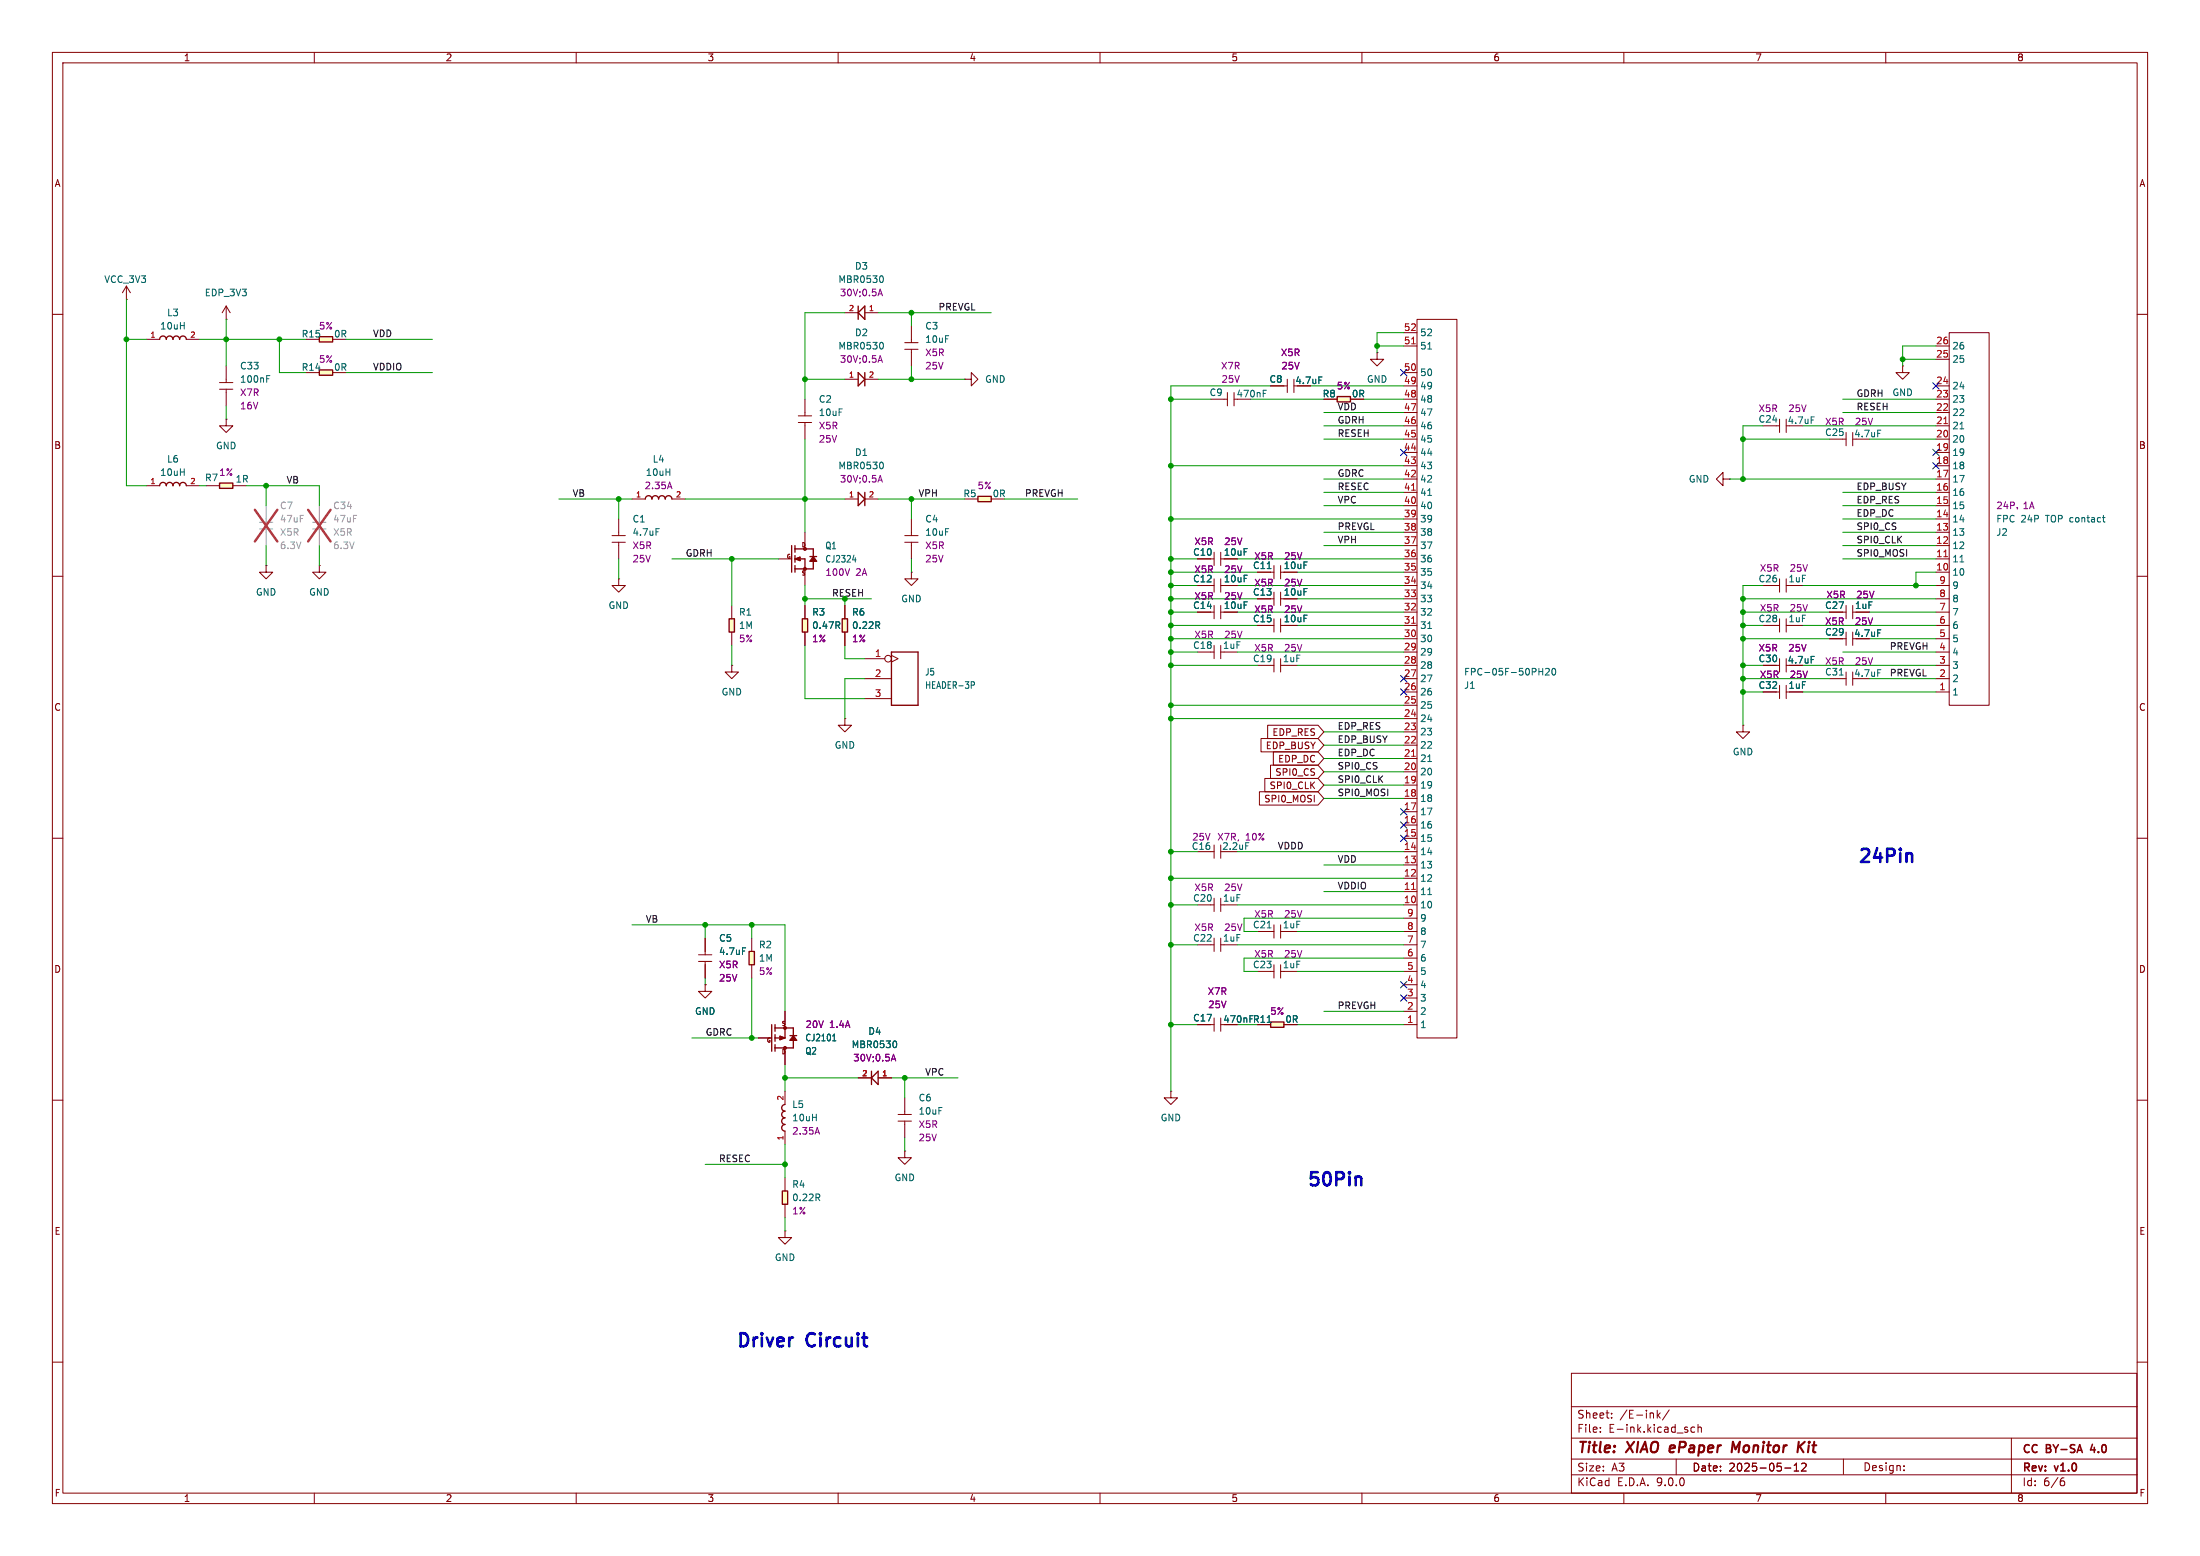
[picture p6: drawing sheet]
<svg xmlns="http://www.w3.org/2000/svg" width="420mm" height="297mm" viewBox="0 0 420 297" stroke-linecap="round" stroke-linejoin="round" font-family="sans-serif">
<g fill="none" stroke="#840000" stroke-width=".19">
<path d="M10 10h400v277h-400zM12 12h396v273h-396zM60 10v2M110 10v2M160 10v2M210 10v2M260 10v2M310 10v2M360 10v2M10 60h2M161.3 72.4h2.5M165.1 72.4h2.5"/>
<path d="M408 60h2M120.6 95.3h2.6M128.3 95.3h2.5M10 110h2M339.1 111.8h.6M339.7 110.5v2.5M341 110.5v2.5M408 110h2M242.6 127h.6M243.2 125.7v2.6M244.5 125.7v2.6M10 160h2"/>
<path d="M408 160h2M134.6 179.1v3.1M133.3 182.2h2.6M133.3 183.5h2.6M134.6 183.5v3.2M10 210h2M408 210h2M10 260h2M300 262.1h107.9v22.9h-107.9zM300 278.5h108M300 274.5h108M300 268.5h108"/>
<path d="M305.5 273.2v.2M305.5 272.5v.1M307.7 270.5v.2M307.7 269.8v.1M316.4 269.2v1.5M316.5 270.1l.4 .6M316.9 269.7l-.5 .6M318.7 269.1l-1.3 1.9M320 278.5v3M323.5 272.5l-.4-.1-.3 .3 .1 .6h.6M324.2 272.5l.2-.1 .3 .1 .1 .9M324.2 271.9v1.5"/>
<path d="M342.5 279.7l.4-.4v1.5M343.9 279.4l.6-.1 .2 .1 .1 .3-.9 1.1h.9M351.9 278.5v2.9M363.5 279.8v.1M384 274.5v4M384 278.5v6.5M408 260h2M60 285v2M110 285v2M160 285v2M210 285v2M260 285v2"/>
<path d="M300 281.5h108M310 285v2M340.7 280.2h1.2M342.5 280.8h.9M360 285v2M363.5 280.6v.1M393.6 282.7h.4l.2 .2-.1 .5-.5 .2M394 282.1l-.4 .1"/>
</g>
<path d="M318.9 276l-.2 .9 .3 .3M319.7 276.3l-.9 .2M332.2 275.2l-.9 1.4-.5-1.4-.2 2M343.6 276.1l.7 1.1M344.5 275.2l-1.2 1.1" fill="none" stroke="#840000" stroke-width=".4"/>
<path d="M399.5 275.7l-.4 1.1h.9" fill="none" stroke="#840000" stroke-width=".3"/>
<path d="M163.8 71.1l1.3 1.3-1.3 1.3zM165.1 71.1v2.6M123.2 95.3a.64 .64 0 0 1 .6-.7 .64 .64 0 0 1 .7 .7 .64 .64 0 0 1 .6-.7 .64 .64 0 0 1 .6 .7 .64 .64 0 0 1 .7-.7 .64 .64 0 0 1 .6 .7 .64 .64 0 0 1 .6-.7 .64 .64 0 0 1 .7 .7" fill="none" stroke="#840000" stroke-width=".25"/>
<path d="M168.3 65.3a.79 .79 0 0 1 0 1.3M141.7 180.9h.7" fill="none" stroke="#006464" stroke-width=".19"/>
<path d="M167.7 68.8h.6M168 67.9l.5 1.3M127.8 92l.5 1.3" fill="none" stroke="#840084" stroke-width=".19"/>
<path d="M143 181.6h1v2.6h-1z" fill="#ffffc2"/>
<path d="M143 181.6h1v2.6h-1z" fill="none" stroke="#840000" stroke-width=".25"/>
<path d="M143.5 179.1v2.5M143.5 184.2v2.5M171.4 214h2.6M171.4 212.7h2.6M172.7 209.6v3.1M172.7 214v3.2" fill="none" stroke="#840000" stroke-width=".19"/>
<path d="M242.6 195.1h2.5v1h-2.5z" fill="#ffffc2"/>
<g fill="none" stroke="#840000" stroke-width=".25">
<path d="M147.3 195.6v5.1M148 195.6v1.3M148 197.5v1.3M148 199.4v1.3M148 196.2h3.4v3.8h-3.4M148 198.1h1.5M148.9 197.8v.6M148.9 197.8l.6 .3M148.9 197.8l1 .3M149.4 198l-.5 .4M149.5 198.1l-.6 .3M149.9 198.1l-1 .3"/>
<path d="M149.9 196.2v1.9M150.8 197.7h1.3M151.4 197.7l.7 .9h-1.3zM151.4 198.1l-.3 .5M151.4 198.1l-.3 .3M151.4 198.1l.4 .5M151.4 198.1l.4 .3M242.6 195.1h2.5v1h-2.5zM149.9 210.8a.64 .64 0 0 0-.7 .7 .64 .64 0 0 0 .7 .6 .64 .64 0 0 0-.7 .6 .64 .64 0 0 0 .7 .7 .64 .64 0 0 0-.7 .6 .64 .64 0 0 0 .7 .6 .63 .63 0 0 0-.7 .7 .63 .63 0 0 0 .7 .6M166.4 205.7l1.2-1.2v2.5zM166.4 204.5v2.5"/>
<circle cx="149.9" cy="196.2" r=".25"/>
<circle cx="149.9" cy="200" r=".25"/>
</g>
<path d="M374.2 81.9h.7M401.4 98.8h.5M401.6 99.6h.3M241.9 108.5h.7M374.2 107.3h.7M159 198.7h.6M159.1 197.7l.2-.3v1.3M170.9 198.7a.79 .79 0 0 1 0 1.3M241.9 195.1h.7" fill="none" stroke="#006464" stroke-width=".19"/>
<g fill="none" stroke="#840000" stroke-width=".19">
<path d="M369.6 78.7h2.5M369.6 76.2h2.5M369.6 73.7h2.5M369.6 68.6h2.5M369.6 66h2.5M372.1 63.5h7.6v71.1h-7.6zM328.9 91.4v-1.2l-1.2 1.2 1.2 1.3v-1.3h1.3M330.2 91.4h.1M369.6 99.1h2.5M369.6 96.5h2.5M369.6 94h2.5M369.6 91.4h2.5"/>
<path d="M369.6 88.9h2.5M369.6 86.4h2.5M369.6 83.8h2.5M369.6 81.3h2.5M231.1 111.8h.7M231.1 106.7h.7M231.1 116.8h.7M231.8 105.4v2.6M231.8 110.5v2.5M231.8 115.6v2.5M233 105.4v2.6M233 110.5v2.5"/>
<path d="M233 115.6v2.5M233 111.8h.7M233 106.7h.7M233 116.8h.7M242.6 109.2h.6M242.6 119.4h.6M242.6 114.3h.6M243.2 108v2.5M243.2 113v2.6M243.2 118.1v2.6M244.5 108v2.5M244.5 113v2.6"/>
<path d="M244.5 118.1v2.6M244.5 109.2h.6M244.5 119.4h.6M244.5 114.3h.6M369.6 111.8h2.5M369.6 109.2h2.5M369.6 106.7h2.5M369.6 119.4h2.5M369.6 116.8h2.5M369.6 114.3h2.5M369.6 104.1h2.5M369.6 101.6h2.5"/>
<path d="M369.6 132.1h2.5M369.6 129.5h2.5M369.6 127h2.5M369.6 124.5h2.5M369.6 121.9h2.5M231.1 172.7h.7M231.8 171.5v2.5M231.8 179.1v2.5M233 171.5v2.5M233 179.1v2.5M134.6 188v1.2h1.3l-1.3 1.3-1.3-1.3h1.3M134.6 188h.1"/>
<path d="M144.8 198.1h2.5M149.5 198.1h.4M149.9 193v2.6M231.1 195.6h.7M231.1 180.3h.7M231.8 194.3v2.6M233 194.3v2.6M149.9 200v3.2M149.9 208.3v2.5M149.9 215.9v2.5M163.8 205.7h2.6M167.6 205.7h2.6"/>
<path d="M172.7 219.7v1.3h1.3l-1.3 1.2-1.3-1.2h1.3M172.7 219.7h.1M223.5 208.3v1.3h1.3l-1.3 1.2-1.3-1.2h1.3M223.5 208.3h.1M149.9 234.9v1.3h1.2l-1.2 1.3-1.3-1.3h1.3M149.9 234.9h.1"/>
</g>
<path d="M371.1 80.9h.7M371.1 106.3h.7" fill="none" stroke="#a90000" stroke-width=".19"/>
<g fill="none" stroke="#840084" stroke-width=".19">
<path d="M381.4 96l.4-.2 .3 .4-.8 .9h.8M382.9 95.8l-.3 .9h.7M383.2 96.3v.8M383.8 96.5l.6-.1 .2-.1-.1-.3-.7-.2v1.3M385.1 96.9h.1M385.1 96.9v.1M385.2 96.9l-.1 .3M385.2 96.9l-.1 .1M386.4 97.1h.7M386.4 96.2l.3-.4v1.3M387.5 97.1l.4-1.3 .4 1.3M387.6 96.7h.6"/>
<path d="M156 215.2l.4 1.3M170.3 202.1h.6M170.6 201.2l.4 1.3"/>
</g>
<path d="M149.4 227.3h1v2.6h-1z" fill="#ffffc2"/>
<path d="M163.8 58.4v2.6M165.1 58.4v2.6l-1.3-1.3zM170.2 124.5h5.1v10.1h-5.1zM149.4 227.3h1v2.6h-1z" fill="none" stroke="#840000" stroke-width=".25"/>
<g fill="none" stroke="#840000" stroke-width=".19">
<path d="M161.3 59.7h2.5M165.1 59.7h2.5M152.4 79.4h2.5M153.7 76.2v3.2M363.2 69.9v1.2h1.3l-1.3 1.3-1.3-1.3h1.3M363.2 69.9h.1M152.4 80.6h2.5M153.7 80.6v3.2M174 99.1v3.1M339.1 81.3h.6M339.7 80v2.6M341 80v2.6"/>
<path d="M351.8 83.8h.6M352.4 82.6v2.5M353.7 82.6v2.5M172.7 103.5h2.6M172.7 102.2h2.6M174 103.5v3.2M165.1 125.7h3.8M165.1 129.5h5.1M165.1 133.4h5.1M170.2 125.1l1.2 .6-1.2 .7M231.1 162.6h.7M231.8 161.3v2.5"/>
<path d="M233 161.3v2.5M242.6 177.8h.6M243.2 176.5v2.6M244.5 176.5v2.6M242.6 185.4h.6M243.2 184.2v2.5M244.5 184.2v2.5M149.9 224.8v2.5M149.9 229.9v2.5"/>
<circle cx="169.5" cy="125.7" r=".63"/>
</g>
<path d="M168.3 52.6a.79 .79 0 0 1 0 1.3M345.8 79.6h.6M358.5 82.1h.6M185.4 130.1h.4l.2 .3-.1 .3-.5 .1M241.9 177.1h.7M156.1 228.6l.4 .6M156.4 228l.1 .2-.1 .3" fill="none" stroke="#006464" stroke-width=".19"/>
<path d="M167.7 56.1h.6M168 55.2l.5 1.3" fill="none" stroke="#840084" stroke-width=".19"/>
<path d="M160.8 118.1h1v2.6h-1z" fill="#ffffc2"/>
<path d="M160.8 118.1h1v2.6h-1z" fill="none" stroke="#840000" stroke-width=".25"/>
<path d="M118.1 99.1v3.1M116.8 102.2h2.6M116.8 103.5h2.6M118.1 110.5v1.3h1.3l-1.3 1.2-1.3-1.2h1.3M118.1 110.5h.1M118.1 103.5v3.2M161.3 115.6v2.5M161.3 120.7v2.5" fill="none" stroke="#840000" stroke-width=".19"/>
<path d="M125.2 100.9h.6M167.5 119.4l.4 .6M167.8 118.7l.1 .2-.1 .4" fill="none" stroke="#006464" stroke-width=".19"/>
<path d="M153.2 118.1h1v2.6h-1z" fill="#ffffc2"/>
<path d="M153.2 118.1h1v2.6h-1z" fill="none" stroke="#840000" stroke-width=".25"/>
<path d="M153.7 115.6v2.5M139.7 127v1.3h1.3l-1.3 1.2-1.3-1.2h1.3M139.7 127h.1M153.7 120.7v2.5" fill="none" stroke="#840000" stroke-width=".19"/>
<path d="M159.9 119.4l.4 .6M160.2 118.7l.1 .2-.1 .4" fill="none" stroke="#006464" stroke-width=".19"/>
<path d="M139.2 118.1h1v2.6h-1z" fill="#ffffc2"/>
<g fill="none" stroke="#840000" stroke-width=".25">
<path d="M139.2 118.1h1v2.6h-1zM151.1 104.1v5.1M151.8 104.1v1.3M151.8 106v1.3M151.8 108v1.2M151.8 104.8h3.5v3.8h-3.5M152.1 106.7l.6 .3M152.1 106.7h1.6v1.9M152.3 106.6l.4 .4M152.7 106.4l-.9 .3 .9 .3M152.7 106.4l-.6 .3M152.7 106.4v.6"/>
<path d="M154.6 106.2h1.3M155.3 106.2l.6 .9h-1.3zM155.3 106.7l-.4 .3M155.3 106.7l-.4 .4M155.3 106.7l.3 .3M155.3 106.7l.3 .4"/>
<circle cx="153.7" cy="108.6" r=".25"/>
</g>
<path d="M139.7 115.6v2.5M148.6 106.7h2.5M153.7 101.6v2.5M153.7 108.6v3.2M174 109.2v1.3h1.3l-1.3 1.3-1.3-1.3h1.3M174 109.2h.1M139.7 120.7v2.5M161.3 137.2v1.2h1.3l-1.3 1.3-1.3-1.3h1.3M161.3 137.2h.1" fill="none" stroke="#840000" stroke-width=".19"/>
<path d="M162.8 106.9h.6M163.3 106.4v.9" fill="none" stroke="#006464" stroke-width=".19"/>
<path d="M186.7 94.7h2.5v1.1h-2.5z" fill="#ffffc2"/>
<path d="M186.7 94.7h2.5v1.1h-2.5z" fill="none" stroke="#840000" stroke-width=".25"/>
<path d="M184.1 95.3h2.6M351.8 129.5h.6M351.8 121.9h.6M352.4 120.7v2.5M352.4 128.3v2.5M353.7 120.7v2.5M353.7 128.3v2.5" fill="none" stroke="#840000" stroke-width=".19"/>
<path d="M351.1 128.8h.8M358.5 127.8h.6M358.5 120.2h.6" fill="none" stroke="#006464" stroke-width=".19"/>
<path d="M61 70.6h2.5v1h-2.5z" fill="#ffffc2"/>
<path d="M61 70.6h2.5v1h-2.5z" fill="none" stroke="#840000" stroke-width=".25"/>
<path d="M61 64.3h2.5v1h-2.5z" fill="#ffffc2"/>
<path d="M30.5 64.8a.64 .64 0 0 1 .6-.7 .64 .64 0 0 1 .6 .7 .64 .64 0 0 1 .7-.7 .64 .64 0 0 1 .6 .7 .64 .64 0 0 1 .7-.7 .64 .64 0 0 1 .6 .7 .64 .64 0 0 1 .6-.7 .64 .64 0 0 1 .7 .7M61 64.3h2.5v1h-2.5z" fill="none" stroke="#840000" stroke-width=".25"/>
<path d="M24.1 57.2h.1M24.1 54.6l-.7 1.3M24.1 54.6l.8 1.3M24.1 54.6v2.6M43.2 58.4l-.8 1.3M43.2 58.4l.7 1.3M43.2 58.4v2.6M27.9 64.8h2.6M35.6 64.8h2.5M43.2 61h.1M332.7 138.4v1.3h1.3l-1.3 1.3-1.2-1.3h1.2M332.7 138.4h.1" fill="none" stroke="#840000" stroke-width=".19"/>
<path d="M41.9 92.2h2.5v1h-2.5z" fill="#ffffc2"/>
<path d="M41.9 92.2h2.5v1h-2.5z" fill="none" stroke="#840000" stroke-width=".25"/>
<path d="M242.6 73.7h3.1M245.7 72.4v2.5M247 72.4v2.5M262.9 67.3v1.3h1.3l-1.3 1.3-1.3-1.3h1.3M262.9 67.3h.1M39.4 92.7h2.5M339.1 127h.6M339.7 125.7v2.6M341 125.7v2.6" fill="none" stroke="#840000" stroke-width=".19"/>
<path d="M251.8 72h.6M345.8 125.3h.6" fill="none" stroke="#006464" stroke-width=".19"/>
<path d="M255.3 75.7h2.5v1h-2.5z" fill="#ffffc2"/>
<path d="M255.3 75.7h2.5v1h-2.5zM30.5 92.7a.64 .64 0 0 1 .6-.6 .64 .64 0 0 1 .6 .6 .64 .64 0 0 1 .7-.6 .64 .64 0 0 1 .6 .6 .64 .64 0 0 1 .7-.6 .64 .64 0 0 1 .6 .6 .64 .64 0 0 1 .6-.6 .64 .64 0 0 1 .7 .6M163.8 94l1.3 1.3-1.3 1.2zM165.1 94v2.5" fill="none" stroke="#840000" stroke-width=".25"/>
<g fill="none" stroke="#840000" stroke-width=".19">
<path d="M41.9 73h2.5M41.9 74.3h2.5M43.2 69.9v3.1M43.2 74.3v3.2M172.7 66.7h2.6M172.7 65.4h2.6M174 62.2v3.2M174 66.7v3.2M184.1 72.4h1.3v-1.3l1.3 1.3-1.3 1.3v-1.3M184.1 72.4h.1M231.1 76.2h3.2M234.3 74.9v2.6"/>
<path d="M235.6 74.9v2.6M242.6 73.7h2.5M252.7 76.2h2.6M268 76.2h2.5M268 78.7h2.5M268 73.7h2.5M268 71.1h2.5M268 66h2.5M268 63.5h2.5M270.5 61h7.6v137.1h-7.6zM27.9 92.7h2.6M35.6 92.7h2.5"/>
<path d="M43.2 80v1.3h1.2l-1.2 1.3-1.3-1.3h1.3M43.2 80h.1M161.3 95.3h2.5M165.1 95.3h2.5M268 99.1h2.5M268 96.5h2.5M268 94h2.5M268 91.4h2.5M268 88.9h2.5M268 86.4h2.5M268 83.8h2.5M268 81.3h2.5"/>
<path d="M50.8 108v1.2h1.3l-1.3 1.3-1.3-1.3h1.3M50.8 108h.1M61 108v1.2h1.2l-1.2 1.3-1.3-1.3h1.3M61 108h.1M153.7 115.6v2.5M161.3 115.6v2.5M268 119.4h2.5M268 116.8h2.5M268 114.3h2.5M268 111.8h2.5M268 109.2h2.5M268 106.7h2.5"/>
<path d="M268 104.1h2.5M268 101.6h2.5M339.1 119.4h.6M339.7 118.1v2.6M341 118.1v2.6M351.8 116.8h.6M352.4 115.6v2.5M353.7 115.6v2.5M153.7 120.7v2.5M161.3 120.7v2.5M231.1 124.5h.7M231.8 123.2v2.5"/>
<path d="M233 123.2v2.5M242 138.4h9.6l1.1 1.3-1.1 1.3h-9.6zM268 132.1h2.5M268 139.7h2.5M268 137.2h2.5M268 134.6h2.5M268 129.5h2.5M268 127h2.5M268 124.5h2.5M268 121.9h2.5M339.1 132.1h.6M339.7 130.8v2.6"/>
<path d="M341 130.8v2.6M240.4 151.1h11.2l1.1 1.3-1.1 1.3h-11.2zM240.7 141h10.9l1.1 1.2-1.1 1.3h-10.9zM241.5 148.6h10.1l1.1 1.3-1.1 1.2h-10.1zM242.5 146h9.1l1.1 1.3-1.1 1.3h-9.1zM243.1 143.5h8.5l1.1 1.3-1.1 1.3h-8.5zM268 157.5h2.5M268 154.9h2.5M268 152.4h2.5M268 149.9h2.5M268 147.3h2.5M268 144.8h2.5"/>
<path d="M268 142.2h2.5M134.6 179.1v2.5M268 177.8h2.5M268 175.3h2.5M268 172.7h2.5M268 170.2h2.5M268 167.6h2.5M268 165.1h2.5M268 162.6h2.5M268 160h2.5M134.6 188h.1M134.6 184.2v2.5"/>
<path d="M144.8 198.1h2.5M149.9 193v2.6M268 195.6h2.5M268 193h2.5M268 190.5h2.5M268 188h2.5M268 185.4h2.5M268 182.9h2.5M268 180.3h2.5M149.9 200.7v2.5M163.8 205.7h2.6M167.6 205.7h2.6"/>
</g>
<g fill="none" stroke="#006464" stroke-width=".19">
<path d="M50.9 72.3h.4M50.9 71.7h.6M241.2 75.1h.4M241.2 74.5h.6M251.8 72h.6M272.6 66.6h.7M168.3 88.2a.79 .79 0 0 1 0 1.3M272.6 94.6h.7M159.9 119.4l.4 .6M160.2 118.7l.1 .2-.1 .4M167.5 119.4l.4 .6M167.8 118.7l.1 .2-.1 .4"/>
<path d="M241.9 108.5h.7M272.6 120h.7M293.8 128.2h.7M294.5 127.6v1.2M295.1 127.7l.4-.1 .3 .3-.8 .9h.8M296.4 127.6h.2a.68 .68 0 0 1 .4 .6 .68 .68 0 0 1-.4 .6 .84 .84 0 0 1-.2-1.2zM345.8 125.3h.6M358.5 120.2h.6M272.6 145.4h.7M272.6 170.8h.7M141.7 180.9h.7M159 198.7h.6"/>
<path d="M159.1 197.7l.2-.3v1.3M170.9 198.7a.79 .79 0 0 1 0 1.3M241.9 195.1h.7"/>
</g>
<path d="M269.5 65.6h.7M269.5 93.6h.7M269.5 119h.7M269.5 144.4h.7M269.5 169.8h.7" fill="none" stroke="#a90000" stroke-width=".19"/>
<path d="M49.5 99.7h2.6M50.8 96.5v3.2M59.7 99.7h2.5M61 96.5v3.2M49.5 101h2.6M50.8 101v3.1M59.7 101h2.5M61 101v3.1" fill="none" stroke="#a1a1a1" stroke-width=".19"/>
<path d="M48.7 97.3l4.2 6.1M52.9 97.3l-4.2 6.1M58.8 97.3l4.3 6.1M63.1 97.3l-4.3 6.1" fill="none" stroke="#e12e31" stroke-width=".46"/>
<path d="M167.7 91.7h.6M168 90.7l.5 1.3M170.3 202.1h.6M170.6 201.2l.4 1.3" fill="none" stroke="#840084" stroke-width=".19"/>
<g fill="none" stroke="#009600" stroke-width=".19">
<path d="M24.1 57.2v35.5h3.8M161.3 59.7h-7.6v16.5M167.6 59.7h21.6M174 59.7v2.5M24.1 64.8h3.8M38.1 64.8h20.3M43.2 61v8.9M43.2 77.5v2.5M53.3 64.8v6.3h5.1M66 64.8h16.5M66 71.1h16.5M153.7 72.4h7.6"/>
<path d="M167.6 72.4h16.5M174 69.9v2.5M223.5 76.2h7.6M238.8 76.2h13.9M242.6 73.7h-19.1v134.6M250.2 73.7h17.8M252.7 78.7h15.3M260.3 76.2h7.7M262.9 66h5.1M268 63.5h-5.1v3.8M351.8 78.7h17.8M351.8 76.2h17.8"/>
<path d="M363.2 68.6h6.4M369.6 66h-6.4v3.9M38.1 92.7h1.3M47 92.7h14v3.8M50.8 92.7v3.8M106.7 95.3h13.9M118.1 95.3v3.8M130.8 95.3h30.5M153.7 83.8v17.8M167.6 95.3h16.5M174 95.3v3.8M191.8 95.3h13.9"/>
<path d="M223.5 99.1h44.5M223.5 88.9h44.5M252.7 83.8h15.3M252.7 91.4h15.3M252.7 94h15.3M252.7 96.5h15.3M252.7 81.3h15.3M330.2 91.4h39.4M332.7 83.8h16.5M336.5 81.3h-3.8v10.1M344.2 81.3h25.4M351.8 99.1h17.8"/>
<path d="M351.8 94h17.8M351.8 96.5h17.8M356.9 83.8h12.7M50.8 104.1v3.9M61 104.1v3.9M118.1 106.7v3.8M128.3 106.7h20.3M139.7 106.7v8.9M153.7 114.3h12.7M153.7 111.8v3.8M161.3 114.3v1.3M174 106.7v2.5"/>
<path d="M223.5 111.8h5.1M223.5 119.4h16.5M223.5 116.8h5.1M223.5 114.3h16.5M223.5 106.7h5.1M223.5 109.2h16.5M236.2 111.8h31.8M236.2 116.8h31.8M236.2 106.7h31.8M247.6 119.4h20.4M247.6 114.3h20.4M247.6 109.2h20.4"/>
<path d="M252.7 101.6h15.3M252.7 104.1h15.3M332.7 119.4h3.8M332.7 116.8h16.5M332.7 114.3h36.9M336.5 111.8h-3.8v26.6M344.2 111.8h25.4M344.2 119.4h25.4M351.8 106.7h17.8M351.8 101.6h17.8M351.8 104.1h17.8M356.9 116.8h12.7"/>
<path d="M369.6 109.2h-3.8v2.6M139.7 123.2v3.8M153.7 123.2v10.2h11.4M161.3 123.2v2.5h3.8M165.1 129.5h-3.8v7.7M223.5 127h16.5M223.5 124.5h5.1M223.5 121.9h44.5M223.5 137.2h44.5M223.5 134.6h44.5M236.2 124.5h31.8M247.6 127h20.4"/>
<path d="M252.7 139.7h15.3M332.7 127h3.8M332.7 129.5h16.5M332.7 132.1h3.8M332.7 121.9h16.5M344.2 127h25.4M344.2 132.1h25.4M351.8 124.5h17.8M356.9 129.5h12.7M356.9 121.9h12.7M252.7 144.8h15.3M252.7 142.2h15.3"/>
<path d="M252.7 147.3h15.3M252.7 149.9h15.3M252.7 152.4h15.3M120.6 176.5h29.3v16.5M134.6 176.5v2.6M143.5 176.5v2.6M223.5 172.7h5.1M223.5 167.6h44.5M223.5 162.6h5.1M236.2 172.7h31.8M236.2 162.6h31.8M247.6 177.8h20.4"/>
<path d="M252.7 170.2h15.3M252.7 165.1h15.3M268 175.3h-30.5v2.5h2.5M132.1 198.1h12.7M134.6 186.7v1.3M143.5 186.7v11.4M223.5 195.6h5.1M223.5 180.3h5.1M236.2 195.6h3.8M236.2 180.3h31.8M247.6 195.6h20.4M247.6 185.4h20.4"/>
<path d="M252.7 193h15.3M268 182.9h-30.5v2.5h2.5M149.9 203.2v5.1M149.9 218.4v6.4M149.9 205.7h13.9M170.2 205.7h12.7M172.7 205.7v3.9M172.7 217.2v2.5M134.6 222.2h15.3M149.9 232.4v2.5"/>
</g>
<g fill="none" stroke="#000084" stroke-width=".19">
<path d="M267.4 70.5l1.2 1.2M268.6 70.5l-1.2 1.2M369 73.1l1.2 1.2M370.2 73.1l-1.2 1.2M267.4 85.8l1.2 1.2M268.6 85.8l-1.2 1.2M369 85.8l1.2 1.2M369 88.3l1.2 1.2M370.2 88.3l-1.2 1.2M370.2 85.8l-1.2 1.2M267.4 128.9l1.2 1.2M267.4 131.5l1.2 1.2"/>
<path d="M268.6 128.9l-1.2 1.2M268.6 131.5l-1.2 1.2M267.4 159.4l1.2 1.2M267.4 156.9l1.2 1.2M267.4 154.3l1.2 1.2M268.6 159.4l-1.2 1.2M268.6 156.9l-1.2 1.2M268.6 154.3l-1.2 1.2M267.4 187.4l1.2 1.2M267.4 189.9l1.2 1.2M268.6 187.4l-1.2 1.2M268.6 189.9l-1.2 1.2"/>
</g>
<path d="M364.7 162.9l.3 .3v1.3M259.5 224.6l.4 .3v1.3" fill="none" stroke="#0000c2" stroke-width=".5"/>
<g fill="#009600" stroke="#009600" stroke-width=".19">
<circle cx="223.5" cy="195.6" r=".46"/>
<circle cx="223.5" cy="172.7" r=".46"/>
<circle cx="223.5" cy="180.3" r=".46"/>
<circle cx="332.7" cy="116.8" r=".46"/>
<circle cx="332.7" cy="114.3" r=".46"/>
<circle cx="332.7" cy="121.9" r=".46"/>
<circle cx="332.7" cy="127" r=".46"/>
<circle cx="332.7" cy="119.4" r=".46"/>
<circle cx="332.7" cy="129.5" r=".46"/>
<circle cx="332.7" cy="132.1" r=".46"/>
<circle cx="223.5" cy="127" r=".46"/>
<circle cx="223.5" cy="124.5" r=".46"/>
<circle cx="223.5" cy="119.4" r=".46"/>
<circle cx="223.5" cy="116.8" r=".46"/>
<circle cx="223.5" cy="111.8" r=".46"/>
<circle cx="223.5" cy="114.3" r=".46"/>
<circle cx="223.5" cy="109.2" r=".46"/>
<circle cx="262.9" cy="66" r=".46"/>
<circle cx="365.8" cy="111.8" r=".46"/>
<circle cx="363.2" cy="68.6" r=".46"/>
<circle cx="332.7" cy="91.4" r=".46"/>
<circle cx="332.7" cy="83.8" r=".46"/>
<circle cx="223.5" cy="121.9" r=".46"/>
<circle cx="223.5" cy="137.2" r=".46"/>
<circle cx="223.5" cy="134.6" r=".46"/>
<circle cx="223.5" cy="167.6" r=".46"/>
<circle cx="223.5" cy="162.6" r=".46"/>
<circle cx="149.9" cy="222.2" r=".46"/>
<circle cx="172.7" cy="205.7" r=".46"/>
<circle cx="149.9" cy="205.7" r=".46"/>
<circle cx="134.6" cy="176.5" r=".46"/>
<circle cx="143.5" cy="198.1" r=".46"/>
<circle cx="143.5" cy="176.5" r=".46"/>
<circle cx="118.1" cy="95.3" r=".46"/>
<circle cx="153.7" cy="72.4" r=".46"/>
<circle cx="174" cy="95.3" r=".46"/>
<circle cx="153.7" cy="95.3" r=".46"/>
<circle cx="174" cy="72.4" r=".46"/>
<circle cx="174" cy="59.7" r=".46"/>
<circle cx="53.3" cy="64.8" r=".46"/>
<circle cx="43.2" cy="64.8" r=".46"/>
<circle cx="24.1" cy="64.8" r=".46"/>
<circle cx="50.8" cy="92.7" r=".46"/>
<circle cx="223.5" cy="99.1" r=".46"/>
<circle cx="223.5" cy="76.2" r=".46"/>
<circle cx="223.5" cy="88.9" r=".46"/>
<circle cx="223.5" cy="106.7" r=".46"/>
<circle cx="153.7" cy="114.3" r=".46"/>
<circle cx="139.7" cy="106.7" r=".46"/>
<circle cx="161.3" cy="114.3" r=".46"/>
</g>
<g font-size="3.5" fill="#0000c2">
<text x="354.6" y="164.9">24Pin</text>
<text x="249.4" y="226.6">50Pin</text>
<text x="140.5" y="257.3">Driver</text>
<text x="154.2" y="257.3">Circuit</text>
</g>
<g font-size="2.8" fill="#840000">
<text x="301" y="277.9">Title:</text>
<text x="310.6" y="277.9">XIAO</text>
<text x="319.6" y="277.9">ePaper</text>
<text x="332.2" y="277.9">Monitor</text>
<text x="345.6" y="277.9">Kit</text>
</g>
<g font-size="2.1" fill="#840000">
<text x="301" y="273.7">File:</text>
<text x="301" y="271">Sheet:</text>
<text x="307.1" y="273.7">E-ink.kicad_sch</text>
<text x="309.2" y="271">/E-ink/</text>
<text x="301" y="281.1">Size:</text>
<text x="307.6" y="281.1">A3</text>
<text x="323" y="281.1">Date:</text>
<text x="330" y="281.1">2025-05-12</text>
<text x="355.6" y="281">Design:</text>
<text x="386" y="277.8">CC</text>
<text x="386" y="281.3">Rev:</text>
<text x="390.7" y="277.8">BY-SA</text>
<text x="392.4" y="281.3">v1.0</text>
<text x="399.8" y="277.8">4.0</text>
<text x="301" y="283.9">KiCad</text>
<text x="308.7" y="283.9">E.D.A.</text>
<text x="316.3" y="283.9">9.0.0</text>
<text x="386" y="283.9">Id:</text>
<text x="390.1" y="283.9">6/6</text>
</g>
<g font-size="1.8" fill="#840000">
<text x="35" y="11.9">1</text>
<text x="85" y="11.9">2</text>
<text x="135" y="11.9">3</text>
<text x="185" y="11.9">4</text>
<text x="235" y="11.9">5</text>
<text x="285" y="11.9">6</text>
<text x="335" y="11.9">7</text>
<text x="385" y="11.9">8</text>
<text x="10.3" y="35.9">A</text>
<text x="408.3" y="35.9">A</text>
<text x="247.2" y="73.5">4.7uF</text>
<text x="258" y="76">0R</text>
<text x="10.3" y="85.9">B</text>
<text x="408.2" y="85.9">B</text>
<text x="227.7" y="106.3">C10</text>
<text x="233.5" y="106.3">10uF</text>
<text x="227.7" y="111.4">C12</text>
<text x="233.5" y="111.4">10uF</text>
<text x="239.1" y="108.8">C11</text>
<text x="239.1" y="113.9">C13</text>
<text x="245" y="108.8">10uF</text>
<text x="245" y="113.9">10uF</text>
<text x="227.7" y="116.4">C14</text>
<text x="233.5" y="116.4">10uF</text>
<text x="239.1" y="119">C15</text>
<text x="245" y="119">10uF</text>
<text x="348.3" y="116.4">C27</text>
<text x="354" y="116.4">1uF</text>
<text x="348.3" y="121.5">C29</text>
<text x="353.9" y="121.8">4.7uF</text>
<text x="335.6" y="126.6">C30</text>
<text x="335.6" y="131.7">C32</text>
<text x="341.2" y="126.8">4.7uF</text>
<text x="341.3" y="131.7">1uF</text>
<text x="10.3" y="135.9">C</text>
<text x="408.2" y="135.9">C</text>
<text x="241.5" y="143.2">EDP_BUSY</text>
<text x="242.8" y="140.7">EDP_RES</text>
<text x="243.4" y="148.3">SPI0_CS</text>
<text x="243.9" y="145.7">EDP_DC</text>
<text x="241.2" y="153.4">SPI0_MOSI</text>
<text x="242.3" y="150.8">SPI0_CLK</text>
<text x="10.3" y="185.9">D</text>
<text x="408.2" y="185.9">D</text>
<text x="227.7" y="195.2">C17</text>
<text x="233.4" y="195.4">470nF R11</text>
<text x="245.3" y="195.4">0R</text>
<text x="10.3" y="235.9">E</text>
<text x="408.3" y="235.9">E</text>
<text x="10.3" y="285.9">F</text>
<text x="35" y="286.9">1</text>
<text x="85" y="286.9">2</text>
<text x="135" y="286.9">3</text>
<text x="185" y="286.9">4</text>
<text x="235" y="286.9">5</text>
<text x="285" y="286.9">6</text>
<text x="335" y="286.9">7</text>
<text x="385" y="286.9">8</text>
<text x="408.3" y="285.9">F</text>
</g>
<g font-size="1.8" fill="#006464">
<text x="163.1" y="51.7">D3</text>
<text x="19.8" y="54.2">VCC_3V3</text>
<text x="39" y="56.7">EDP_3V3</text>
<text x="159.9" y="54.2">MBR0530</text>
<text x="30.5" y="63.1">10uH</text>
<text x="31.8" y="60.6">L3</text>
<text x="57.5" y="64.6">R15</text>
<text x="163.1" y="64.4">D2</text>
<text x="176.5" y="63.1">C3</text>
<text x="176.5" y="65.6">10uF</text>
<text x="271" y="64.4">52</text>
<text x="45.7" y="70.7">C33</text>
<text x="57.5" y="71">R14</text>
<text x="159.9" y="66.9">MBR0530</text>
<text x="271" y="72">50</text>
<text x="271" y="66.9">51</text>
<text x="372.6" y="69.4">25</text>
<text x="372.6" y="66.9">26</text>
<text x="45.7" y="73.3">100nF</text>
<text x="156.2" y="77.1">C2</text>
<text x="188" y="73.3">GND</text>
<text x="230.8" y="75.8">C9</text>
<text x="236" y="76">470nF</text>
<text x="242.2" y="73.3">C8</text>
<text x="252.4" y="76">R8</text>
<text x="260.9" y="73.3">GND</text>
<text x="271" y="77.1">48</text>
<text x="271" y="74.5">49</text>
<text x="361.2" y="75.8">GND</text>
<text x="372.6" y="77.1">23</text>
<text x="372.6" y="74.5">24</text>
<text x="156.2" y="79.6">10uF</text>
<text x="271" y="82.1">46</text>
<text x="271" y="79.6">47</text>
<text x="335.6" y="80.9">C24</text>
<text x="341.2" y="81.1">4.7uF</text>
<text x="348.3" y="83.4">C25</text>
<text x="353.9" y="83.7">4.7uF</text>
<text x="372.6" y="82.1">21</text>
<text x="372.6" y="79.6">22</text>
<text x="31.8" y="88.5">L6</text>
<text x="41.1" y="86">GND</text>
<text x="124.5" y="88.5">L4</text>
<text x="159.9" y="89.8">MBR0530</text>
<text x="163.1" y="87.2">D1</text>
<text x="271" y="89.8">43</text>
<text x="271" y="87.2">44</text>
<text x="271" y="84.7">45</text>
<text x="372.6" y="89.8">18</text>
<text x="372.6" y="87.2">19</text>
<text x="372.6" y="84.7">20</text>
<text x="30.5" y="91">10uH</text>
<text x="39" y="92">R7</text>
<text x="44.9" y="92.3">1R</text>
<text x="123.2" y="91">10uH</text>
<text x="183.8" y="95.1">R5</text>
<text x="271" y="94.8">41</text>
<text x="271" y="92.3">42</text>
<text x="322.3" y="92.3">GND</text>
<text x="372.6" y="94.8">16</text>
<text x="372.6" y="92.3">17</text>
<text x="120.7" y="99.9">C1</text>
<text x="176.5" y="99.9">C4</text>
<text x="271" y="99.9">39</text>
<text x="271" y="97.4">40</text>
<text x="372.6" y="99.9">14</text>
<text x="372.6" y="97.4">15</text>
<text x="381" y="99.9">FPC</text>
<text x="385.8" y="99.9">24P</text>
<text x="390.7" y="99.9">TOP contact</text>
<text x="120.7" y="102.5">4.7uF</text>
<text x="157.5" y="105">Q1</text>
<text x="157.5" y="107.6">CJ2324</text>
<text x="176.5" y="102.5">10uF</text>
<text x="271" y="107.5">36</text>
<text x="271" y="105">37</text>
<text x="271" y="102.5">38</text>
<text x="372.6" y="107.5">11</text>
<text x="372.6" y="105">12</text>
<text x="372.6" y="102.5">13</text>
<text x="381" y="102.5">J2</text>
<text x="48.8" y="113.9">GND</text>
<text x="58.9" y="113.9">GND</text>
<text x="271" y="112.6">34</text>
<text x="271" y="110.1">35</text>
<text x="335.6" y="111.4">C26</text>
<text x="341.3" y="111.4">1uF</text>
<text x="372.6" y="112.6">9</text>
<text x="372.6" y="110.1">10</text>
<text x="116.1" y="116.4">GND</text>
<text x="141" y="117.7">R1</text>
<text x="154.9" y="117.7">R3</text>
<text x="162.6" y="117.7">R6</text>
<text x="172" y="115.2">GND</text>
<text x="271" y="117.7">32</text>
<text x="271" y="115.2">33</text>
<text x="335.6" y="119">C28</text>
<text x="341.3" y="119">1uF</text>
<text x="372.6" y="117.7">7</text>
<text x="372.6" y="115.2">8</text>
<text x="141" y="120.2">1M</text>
<text x="154.9" y="120.2">0.47R</text>
<text x="162.6" y="120.2">0.22R</text>
<text x="227.7" y="124.1">C18</text>
<text x="233.4" y="124.1">1uF</text>
<text x="271" y="125.3">29</text>
<text x="271" y="122.8">30</text>
<text x="271" y="120.2">31</text>
<text x="372.6" y="125.3">4</text>
<text x="372.6" y="122.8">5</text>
<text x="372.6" y="120.2">6</text>
<text x="176.5" y="129.1">J5</text>
<text x="176.5" y="131.7">HEADER-3P</text>
<text x="239.1" y="126.6">C19</text>
<text x="244.8" y="126.6">1uF</text>
<text x="271" y="130.4">27</text>
<text x="271" y="127.9">28</text>
<text x="279.4" y="131.7">J1</text>
<text x="279.4" y="129.1">FPC-05F-50PH20</text>
<text x="348.3" y="129.1">C31</text>
<text x="353.9" y="129.4">4.7uF</text>
<text x="372.6" y="130.4">2</text>
<text x="372.6" y="127.9">3</text>
<text x="137.7" y="132.9">GND</text>
<text x="271" y="135.5">25</text>
<text x="271" y="132.9">26</text>
<text x="372.6" y="132.9">1</text>
<text x="159.3" y="143.1">GND</text>
<text x="271" y="143.1">22</text>
<text x="271" y="140.6">23</text>
<text x="271" y="138">24</text>
<text x="271" y="148.2">20</text>
<text x="271" y="145.6">21</text>
<text x="330.7" y="144.4">GND</text>
<text x="271" y="155.8">17</text>
<text x="271" y="153.3">18</text>
<text x="271" y="150.7">19</text>
<text x="271" y="160.9">15</text>
<text x="271" y="158.3">16</text>
<text x="227.4" y="162.4">C16</text>
<text x="233.2" y="162.4">2.2uF</text>
<text x="271" y="166">13</text>
<text x="271" y="163.4">14</text>
<text x="227.7" y="172.3">C20</text>
<text x="233.4" y="172.3">1uF</text>
<text x="271" y="173.6">10</text>
<text x="271" y="171">11</text>
<text x="271" y="168.5">12</text>
<text x="137.2" y="179.9">C5</text>
<text x="227.7" y="179.9">C22</text>
<text x="233.4" y="179.9">1uF</text>
<text x="239.1" y="177.4">C21</text>
<text x="244.8" y="177.4">1uF</text>
<text x="271" y="178.7">8</text>
<text x="271" y="176.1">9</text>
<text x="137.2" y="182.5">4.7uF</text>
<text x="144.8" y="181.2">R2</text>
<text x="144.8" y="183.7">1M</text>
<text x="239.1" y="185">C23</text>
<text x="244.8" y="185">1uF</text>
<text x="271" y="183.7">6</text>
<text x="271" y="181.2">7</text>
<text x="271" y="191.4">3</text>
<text x="271" y="188.8">4</text>
<text x="271" y="186.3">5</text>
<text x="132.6" y="193.9">GND</text>
<text x="165.7" y="197.7">D4</text>
<text x="271" y="196.4">1</text>
<text x="271" y="193.9">2</text>
<text x="153.6" y="201.5">Q2</text>
<text x="153.6" y="199">CJ2101</text>
<text x="162.5" y="200.3">MBR0530</text>
<text x="151.1" y="214.2">10uH</text>
<text x="151.1" y="211.7">L5</text>
<text x="175.3" y="210.4">C6</text>
<text x="175.3" y="213">10uF</text>
<text x="221.5" y="214.2">GND</text>
<text x="151.1" y="226.9">R4</text>
<text x="170.7" y="225.7">GND</text>
<text x="151.1" y="229.5">0.22R</text>
<text x="147.8" y="240.9">GND</text>
</g>
<g font-size="1.8" fill="#840084">
<text x="160.3" y="56.7">30V;0.5A</text>
<text x="60.8" y="63.1">5%</text>
<text x="63.7" y="64.6">0R</text>
<text x="60.8" y="69.4">5%</text>
<text x="63.7" y="71">0R</text>
<text x="160.3" y="69.4">30V;0.5A</text>
<text x="176.5" y="68.2">X5R</text>
<text x="176.5" y="70.7">25V</text>
<text x="233" y="70.7">X7R</text>
<text x="244.4" y="68.2">X5R</text>
<text x="244.5" y="70.7">25V</text>
<text x="45.7" y="75.8">X7R</text>
<text x="233.1" y="73.3">25V</text>
<text x="255.1" y="74.5">5%</text>
<text x="45.7" y="78.3">16V</text>
<text x="156.2" y="82.1">X5R</text>
<text x="335.6" y="78.8">X5R</text>
<text x="341.3" y="78.8">25V</text>
<text x="348.3" y="81.4">X5R</text>
<text x="354" y="81.4">25V</text>
<text x="156.2" y="84.7">25V</text>
<text x="41.7" y="91">1%</text>
<text x="123" y="93.6">2.35A</text>
<text x="160.3" y="92.3">30V;0.5A</text>
<text x="186.5" y="93.6">5%</text>
<text x="189.4" y="95.1">0R</text>
<text x="120.7" y="105">X5R</text>
<text x="120.7" y="107.5">25V</text>
<text x="176.5" y="105">X5R</text>
<text x="176.5" y="107.5">25V</text>
<text x="227.9" y="104.2">X5R</text>
<text x="233.6" y="104.2">25V</text>
<text x="239.4" y="107">X5R</text>
<text x="245" y="107">25V</text>
<text x="157.5" y="110.1">100V</text>
<text x="163.4" y="110.1">2A</text>
<text x="227.9" y="109.6">X5R</text>
<text x="233.6" y="109.6">25V</text>
<text x="239.4" y="112.1">X5R</text>
<text x="245" y="112.1">25V</text>
<text x="335.9" y="109.3">X5R</text>
<text x="341.6" y="109.3">25V</text>
<text x="227.9" y="114.7">X5R</text>
<text x="233.6" y="114.7">25V</text>
<text x="239.4" y="117.2">X5R</text>
<text x="245" y="117.2">25V</text>
<text x="335.9" y="116.9">X5R</text>
<text x="341.6" y="116.9">25V</text>
<text x="348.3" y="119.5">X5R</text>
<text x="348.6" y="114.4">X5R</text>
<text x="354" y="119.5">25V</text>
<text x="354.3" y="114.4">25V</text>
<text x="141" y="122.8">5%</text>
<text x="154.9" y="122.8">1%</text>
<text x="162.6" y="122.8">1%</text>
<text x="227.9" y="122">X5R</text>
<text x="233.6" y="122">25V</text>
<text x="239.4" y="124.6">X5R</text>
<text x="245" y="124.6">25V</text>
<text x="335.6" y="124.6">X5R</text>
<text x="341.3" y="124.6">25V</text>
<text x="335.9" y="129.6">X5R</text>
<text x="341.6" y="129.6">25V</text>
<text x="348.3" y="127.1">X5R</text>
<text x="354" y="127.1">25V</text>
<text x="227.5" y="160.6">25V</text>
<text x="232.5" y="160.6">X7R,</text>
<text x="238" y="160.6">10%</text>
<text x="227.9" y="170.3">X5R</text>
<text x="233.6" y="170.3">25V</text>
<text x="227.9" y="177.9">X5R</text>
<text x="233.6" y="177.9">25V</text>
<text x="239.4" y="175.4">X5R</text>
<text x="245" y="175.4">25V</text>
<text x="137.2" y="185">X5R</text>
<text x="239.4" y="183">X5R</text>
<text x="245" y="183">25V</text>
<text x="137.2" y="187.6">25V</text>
<text x="144.8" y="186.3">5%</text>
<text x="230.5" y="190.1">X7R</text>
<text x="153.7" y="196.4">20V</text>
<text x="158.4" y="196.4">1.4A</text>
<text x="230.6" y="192.6">25V</text>
<text x="242.4" y="193.9">5%</text>
<text x="162.8" y="202.8">30V;0.5A</text>
<text x="175.3" y="215.5">X5R</text>
<text x="151.1" y="216.8">2.35A</text>
<text x="175.3" y="218">25V</text>
<text x="151.1" y="232">1%</text>
</g>
<g font-size="1.8" fill="#0f0f0f">
<text x="179.1" y="59.3">PREVGL</text>
<text x="71.1" y="64.4">VDD</text>
<text x="71.1" y="70.8">VDDIO</text>
<text x="354.3" y="75.9">GDRH</text>
<text x="255.3" y="78.4">VDD</text>
<text x="255.3" y="83.5">RESEH</text>
<text x="255.3" y="80.9">GDRH</text>
<text x="354.3" y="78.4">RESEH</text>
<text x="54.6" y="92.4">VB</text>
<text x="109.2" y="94.9">VB</text>
<text x="175.3" y="94.9">VPH</text>
<text x="195.6" y="94.9">PREVGH</text>
<text x="255.3" y="91.1">GDRC</text>
<text x="255.3" y="93.6">RESEC</text>
<text x="354.3" y="93.6">EDP_BUSY</text>
<text x="255.3" y="101.3">PREVGL</text>
<text x="255.3" y="96.2">VPC</text>
<text x="354.3" y="96.2">EDP_RES</text>
<text x="354.3" y="101.3">SPI0_CS</text>
<text x="354.3" y="98.7">EDP_DC</text>
<text x="130.8" y="106.3">GDRH</text>
<text x="255.3" y="103.8">VPH</text>
<text x="354.3" y="106.3">SPI0_MOSI</text>
<text x="354.3" y="103.8">SPI0_CLK</text>
<text x="158.7" y="114">RESEH</text>
<text x="360.7" y="124.1">PREVGH</text>
<text x="360.7" y="129.2">PREVGL</text>
<text x="255.3" y="139.4">EDP_RES</text>
<text x="255.3" y="141.9">EDP_BUSY</text>
<text x="255.3" y="147">SPI0_CS</text>
<text x="255.3" y="144.4">EDP_DC</text>
<text x="255.3" y="149.5">SPI0_CLK</text>
<text x="255.3" y="152.1">SPI0_MOSI</text>
<text x="243.8" y="162.2">VDDD</text>
<text x="255.3" y="164.8">VDD</text>
<text x="255.3" y="169.8">VDDIO</text>
<text x="123.2" y="176.2">VB</text>
<text x="134.6" y="197.8">GDRC</text>
<text x="255.3" y="192.7">PREVGH</text>
<text x="176.5" y="205.4">VPC</text>
<text x="137.2" y="221.9">RESEC</text>
</g>
<g font-size="1.8" fill="#a90000">
<text x="267.9" y="65.8">51</text>
<text x="267.9" y="63.2">52</text>
<text x="369.5" y="65.8">26</text>
<text x="267.9" y="70.9">50</text>
<text x="369.5" y="68.3">25</text>
<text x="267.9" y="75.9">48</text>
<text x="267.9" y="73.4">49</text>
<text x="369.5" y="75.9">23</text>
<text x="369.5" y="73.4">24</text>
<text x="267.9" y="83.6">45</text>
<text x="267.9" y="81">46</text>
<text x="267.9" y="78.5">47</text>
<text x="369.5" y="83.6">20</text>
<text x="369.5" y="81">21</text>
<text x="369.5" y="78.5">22</text>
<text x="267.9" y="88.6">43</text>
<text x="267.9" y="86.1">44</text>
<text x="369.5" y="88.6">18</text>
<text x="369.5" y="86.1">19</text>
<text x="267.9" y="93.7">41</text>
<text x="267.9" y="91.2">42</text>
<text x="369.5" y="93.7">16</text>
<text x="369.5" y="91.2">17</text>
<text x="267.9" y="101.3">38</text>
<text x="267.9" y="98.8">39</text>
<text x="267.9" y="96.3">40</text>
<text x="369.5" y="101.3">13</text>
<text x="369.5" y="98.8">14</text>
<text x="369.5" y="96.3">15</text>
<text x="267.9" y="106.4">36</text>
<text x="267.9" y="103.9">37</text>
<text x="369.5" y="106.4">11</text>
<text x="369.5" y="103.9">12</text>
<text x="267.9" y="111.5">34</text>
<text x="267.9" y="109">35</text>
<text x="369.5" y="109">10</text>
<text x="370.1" y="111.5">9</text>
<text x="267.9" y="119.1">31</text>
<text x="267.9" y="116.6">32</text>
<text x="267.9" y="114">33</text>
<text x="370.1" y="119.1">6</text>
<text x="370.1" y="116.6">7</text>
<text x="370.1" y="114">8</text>
<text x="166.9" y="125.5">1</text>
<text x="267.9" y="124.2">29</text>
<text x="267.9" y="121.7">30</text>
<text x="370.1" y="124.2">4</text>
<text x="370.1" y="121.7">5</text>
<text x="166.9" y="129.3">2</text>
<text x="267.9" y="131.8">26</text>
<text x="267.9" y="129.3">27</text>
<text x="267.9" y="126.7">28</text>
<text x="370.1" y="131.8">1</text>
<text x="370.1" y="129.3">2</text>
<text x="370.1" y="126.7">3</text>
<text x="166.9" y="133.1">3</text>
<text x="267.9" y="136.9">24</text>
<text x="267.9" y="134.4">25</text>
<text x="267.9" y="142">22</text>
<text x="267.9" y="139.4">23</text>
<text x="267.9" y="149.6">19</text>
<text x="267.9" y="147.1">20</text>
<text x="267.9" y="144.5">21</text>
<text x="267.9" y="154.7">17</text>
<text x="267.9" y="152.1">18</text>
<text x="267.9" y="159.8">15</text>
<text x="267.9" y="157.2">16</text>
<text x="267.9" y="167.4">12</text>
<text x="267.9" y="164.8">13</text>
<text x="267.9" y="162.3">14</text>
<text x="267.9" y="172.5">10</text>
<text x="267.9" y="169.9">11</text>
<text x="268.5" y="177.5">8</text>
<text x="268.5" y="175">9</text>
<text x="268.5" y="185.2">5</text>
<text x="268.5" y="182.6">6</text>
<text x="268.5" y="180.1">7</text>
<text x="268.5" y="190.2">3</text>
<text x="268.5" y="187.7">4</text>
<text x="268.5" y="195.3">1</text>
<text x="268.5" y="192.8">2</text>
</g>
<g font-size="1.8" fill="#989898">
<text x="53.3" y="97.4">C7</text>
<text x="53.3" y="99.9">47uF</text>
<text x="63.5" y="97.4">C34</text>
<text x="63.5" y="99.9">47uF</text>
</g>
<g font-size="1.8" fill="#a1a1a1">
<text x="53.3" y="102.5">X5R</text>
<text x="53.3" y="105">6.3V</text>
<text x="63.5" y="102.5">X5R</text>
<text x="63.5" y="105">6.3V</text>
</g>
<g font-size="1.4" fill="#a90000">
<text x="161.9" y="59.4">2</text>
<text x="165.8" y="59.4">1</text>
<text x="28.6" y="64.5">1</text>
<text x="36.2" y="64.5">2</text>
<text x="161.9" y="72.1">1</text>
<text x="165.8" y="72.1">2</text>
<text x="28.6" y="92.5">1</text>
<text x="36.2" y="92.5">2</text>
<text x="121.3" y="95">1</text>
<text x="128.9" y="95">2</text>
<text x="161.9" y="95">1</text>
<text x="165.8" y="95">2</text>
<text x="164.5" y="205.5">2</text>
<text x="168.3" y="205.5">1</text>
<text x="149.6" y="210.2" transform="rotate(-90 149.6 210.2)">2</text>
<text x="149.6" y="217.8" transform="rotate(-90 149.6 217.8)">1</text>
</g>
<g font-size="1.1" fill="#840000">
<text x="150.1" y="106.9">G</text>
<text x="152.9" y="104.6">D</text>
<text x="152.9" y="110">S</text>
<text x="149.1" y="196">S</text>
<text x="146.3" y="199.2">G</text>
<text x="149.1" y="201.4">D</text>
</g>
</svg>
